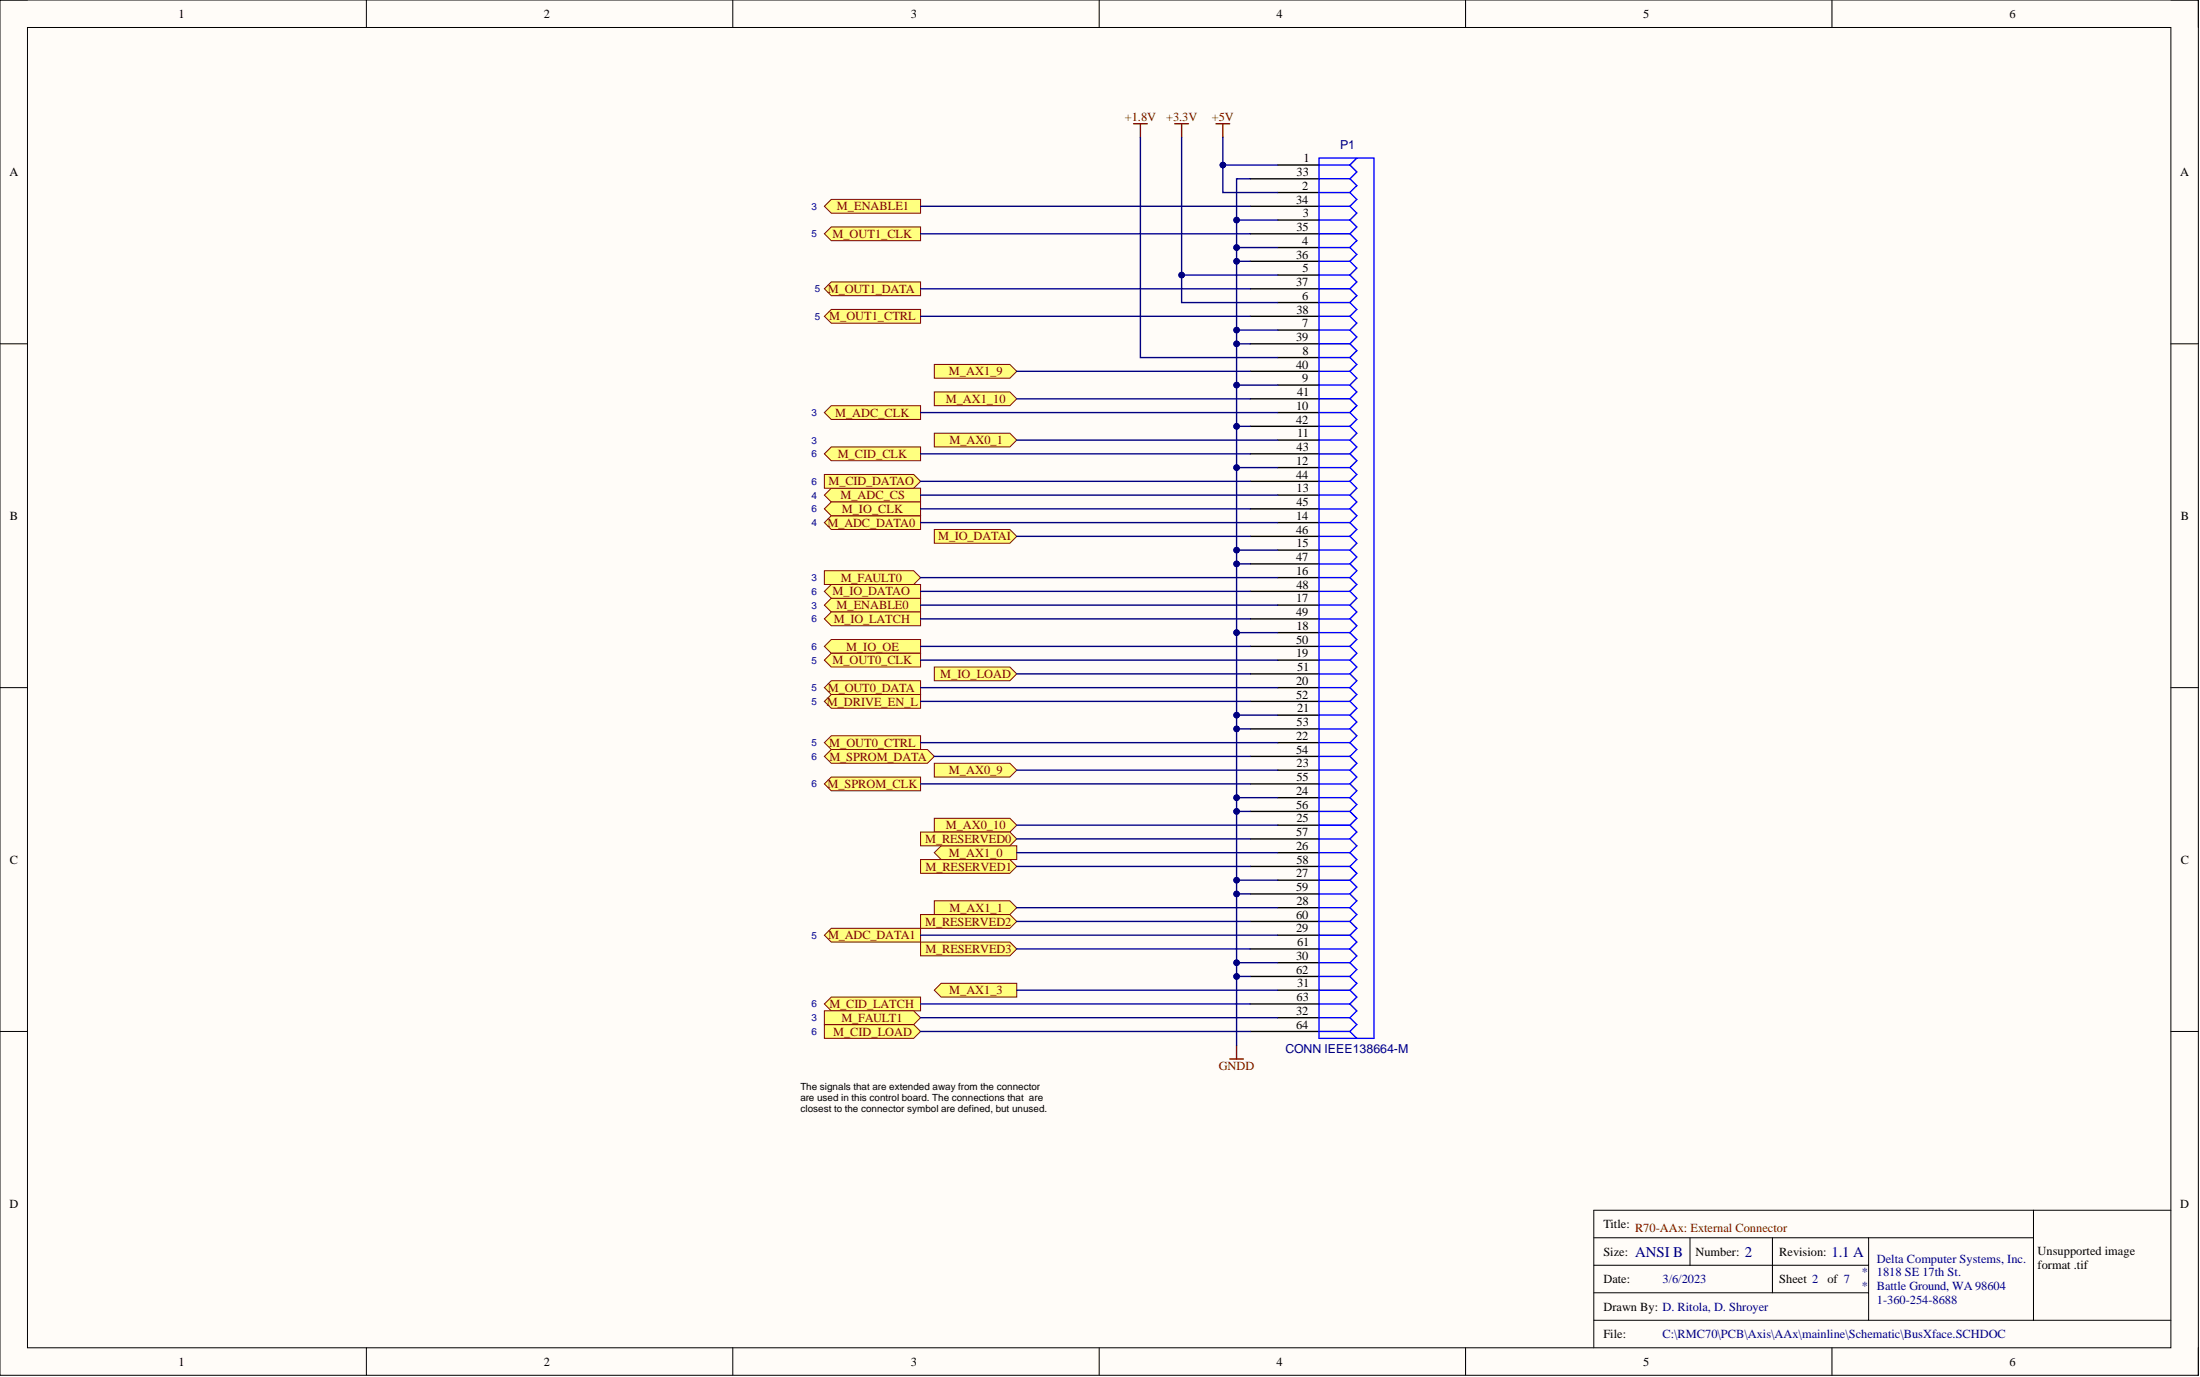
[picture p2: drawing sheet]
<svg xmlns="http://www.w3.org/2000/svg" width="406mm" height="254mm" viewBox="0 0 406 254" stroke-linecap="round" stroke-linejoin="round" font-family="sans-serif">
<path d="M0 0h405.7v253.7h-405.7z" fill-rule="evenodd" fill="#fffcf8"/>
<path d="M0 0h405.7v253.7h-405.7z" fill="none" stroke="#000" stroke-width=".18"/>
<path d="M5.1 5.1h395.6v243.5h-395.6z" fill-rule="evenodd" fill="#fffcf8"/>
<g fill="none" stroke="#000" stroke-width=".18">
<path d="M0 0h5.1M67.6 0v5.1M135.2 0v5.1M202.9 0v5.1M270.5 0v5.1M338.1 0v5.1M400.7 0h5v5.1M5.1 5.1h395.6v243.5h-395.6zM0 63.4h5.1M400.7 63.4h5M0 126.8h5.1M400.7 126.8h5"/>
<path d="M0 190.3h5.1M400.7 190.3h5M294.2 228.3h81.1M294.2 238.5h50.7M294.2 233.4h50.7M311.9 228.3v5.1M327.1 228.3v10.2M344.9 228.3v15.2M375.3 223.2v20.3M400.7 223.2h-106.5v25.4M67.6 248.6v5.1M135.2 248.6v5.1"/>
<path d="M202.9 248.6v5.1M270.5 248.6v5.1M294.2 243.5h106.5M338.1 248.6v5.1M405.7 248.6v5.1"/>
</g>
<path d="M209.2 22.8h2.5M210.5 22.8v2.6M216.8 22.8h2.6M218.1 22.8v2.6M224.4 22.8h2.6M225.7 22.8v2.6M227 195.3h2.5M228.2 192.8v2.5" fill="none" stroke="#800000" stroke-width=".25"/>
<g fill="none" stroke="#000" stroke-width=".25">
<path d="M230.8 33h12.6M230.8 38.1h12.6M235.8 35.5h7.6M235.8 30.4h7.6M230.8 58.3h12.6M230.8 43.1h12.6M230.8 48.2h12.6M230.8 53.3h12.6M235.8 50.7h7.6M235.8 55.8h7.6M235.8 40.6h7.6M235.8 45.7h7.6"/>
<path d="M230.8 73.6h12.6M230.8 63.4h12.6M230.8 68.5h12.6M230.8 78.6h12.6M235.8 66h7.6M235.8 71h7.6M235.8 76.1h7.6M235.8 60.9h7.6M230.8 88.8h12.6M230.8 93.9h12.6M230.8 98.9h12.6M230.8 83.7h12.6"/>
<path d="M235.8 96.4h7.6M235.8 81.2h7.6M235.8 91.3h7.6M235.8 86.3h7.6M230.8 119.2h12.6M230.8 104h12.6M230.8 109.1h12.6M230.8 114.2h12.6M235.8 111.6h7.6M235.8 116.7h7.6M235.8 101.5h7.6M235.8 106.5h7.6"/>
<path d="M230.8 134.5h12.6M230.8 124.3h12.6M230.8 129.4h12.6M230.8 139.5h12.6M235.8 126.8h7.6M235.8 121.8h7.6M235.8 131.9h7.6M235.8 137h7.6M230.8 149.7h12.6M230.8 154.7h12.6M230.8 159.8h12.6M230.8 144.6h12.6"/>
<path d="M235.8 157.3h7.6M235.8 142.1h7.6M235.8 152.2h7.6M235.8 147.1h7.6M230.8 164.9h12.6M230.8 170h12.6M230.8 175h12.6M235.8 172.5h7.6M235.8 162.4h7.6M235.8 167.4h7.6M235.8 177.6h7.6M230.8 180.1h12.6"/>
<path d="M230.8 185.2h12.6M230.8 190.3h12.6M235.8 187.7h7.6M235.8 182.7h7.6"/>
</g>
<g fill="none" stroke="#00f" stroke-width=".25">
<path d="M243.4 29.2h10.2v162.3h-10.2zM243.4 33h5.8M243.4 35.5h5.8M243.4 38.1h5.8M243.4 30.4h5.8M249.2 38.1l1.2 1.2-1.2 1.3M249.2 30.4l1.2 1.3-1.2 1.3M249.2 33l1.2 1.2-1.2 1.3M249.2 35.5l1.2 1.3-1.2 1.3M250.4 29.2l-1.2 1.2M243.4 55.8h5.8M243.4 58.3h5.8"/>
<path d="M243.4 48.2h5.8M243.4 50.7h5.8M243.4 40.6h5.8M243.4 43.1h5.8M243.4 53.3h5.8M243.4 45.7h5.8M249.2 53.3l1.2 1.2-1.2 1.3M249.2 55.8l1.2 1.3-1.2 1.2M249.2 58.3l1.2 1.3-1.2 1.3M249.2 45.7l1.2 1.2-1.2 1.3M249.2 48.2l1.2 1.3-1.2 1.2M249.2 50.7l1.2 1.3-1.2 1.3"/>
<path d="M249.2 40.6l1.2 1.3-1.2 1.2M249.2 43.1l1.2 1.3-1.2 1.3M243.4 78.6h5.8M243.4 71h5.8M243.4 73.6h5.8M243.4 63.4h5.8M243.4 66h5.8M243.4 76.1h5.8M243.4 68.5h5.8M243.4 60.9h5.8M249.2 76.1l1.2 1.3-1.2 1.2M249.2 78.6l1.2 1.3-1.2 1.3"/>
<path d="M249.2 68.5l1.2 1.3-1.2 1.2M249.2 71l1.2 1.3-1.2 1.3M249.2 73.6l1.2 1.2-1.2 1.3M249.2 60.9l1.2 1.3-1.2 1.2M249.2 63.4l1.2 1.3-1.2 1.3M249.2 66l1.2 1.2-1.2 1.3M243.4 93.9h5.8M243.4 96.4h5.8M243.4 86.3h5.8M243.4 88.8h5.8M243.4 81.2h5.8M243.4 98.9h5.8"/>
<path d="M243.4 91.3h5.8M243.4 83.7h5.8M249.2 98.9l1.2 1.3-1.2 1.3M249.2 91.3l1.2 1.3-1.2 1.3M249.2 93.9l1.2 1.2-1.2 1.3M249.2 96.4l1.2 1.3-1.2 1.2M249.2 83.7l1.2 1.3-1.2 1.3M249.2 86.3l1.2 1.2-1.2 1.3M249.2 88.8l1.2 1.3-1.2 1.2M249.2 81.2l1.2 1.2-1.2 1.3M243.4 116.7h5.8M243.4 119.2h5.8"/>
<path d="M243.4 109.1h5.8M243.4 111.6h5.8M243.4 101.5h5.8M243.4 104h5.8M243.4 114.2h5.8M243.4 106.5h5.8M249.2 114.2l1.2 1.2-1.2 1.3M249.2 116.7l1.2 1.3-1.2 1.2M249.2 119.2l1.2 1.3-1.2 1.3M249.2 106.5l1.2 1.3-1.2 1.3M249.2 109.1l1.2 1.3-1.2 1.2M249.2 111.6l1.2 1.3-1.2 1.3"/>
<path d="M249.2 101.5l1.2 1.2-1.2 1.3M249.2 104l1.2 1.3-1.2 1.2M243.4 139.5h5.8M243.4 131.9h5.8M243.4 134.5h5.8M243.4 124.3h5.8M243.4 126.8h5.8M243.4 137h5.8M243.4 129.4h5.8M243.4 121.8h5.8M249.2 137l1.2 1.3-1.2 1.2M249.2 139.5l1.2 1.3-1.2 1.3"/>
<path d="M249.2 129.4l1.2 1.2-1.2 1.3M249.2 131.9l1.2 1.3-1.2 1.3M249.2 134.5l1.2 1.2-1.2 1.3M249.2 121.8l1.2 1.2-1.2 1.3M249.2 124.3l1.2 1.3-1.2 1.2M249.2 126.8l1.2 1.3-1.2 1.3M243.4 154.7h5.8M243.4 157.3h5.8M243.4 147.1h5.8M243.4 149.7h5.8M243.4 142.1h5.8M243.4 159.8h5.8"/>
<path d="M243.4 152.2h5.8M243.4 144.6h5.8M249.2 159.8l1.2 1.3-1.2 1.3M249.2 152.2l1.2 1.3-1.2 1.2M249.2 154.7l1.2 1.3-1.2 1.3M249.2 157.3l1.2 1.3-1.2 1.2M249.2 144.6l1.2 1.3-1.2 1.2M249.2 147.1l1.2 1.3-1.2 1.3M249.2 149.7l1.2 1.2-1.2 1.3M249.2 142.1l1.2 1.2-1.2 1.3M243.4 177.6h5.8M243.4 170h5.8"/>
<path d="M243.4 172.5h5.8M243.4 162.4h5.8M243.4 164.9h5.8M243.4 175h5.8M243.4 167.4h5.8M249.2 175l1.2 1.3-1.2 1.3M249.2 177.6l1.2 1.2-1.2 1.3M249.2 167.4l1.2 1.3-1.2 1.3M249.2 170l1.2 1.2-1.2 1.3M249.2 172.5l1.2 1.3-1.2 1.2M249.2 162.4l1.2 1.2-1.2 1.3M249.2 164.9l1.2 1.3-1.2 1.2"/>
<path d="M243.4 185.2h5.8M243.4 187.7h5.8M243.4 180.1h5.8M243.4 190.3h5.8M243.4 182.7h5.8M249.2 182.7l1.2 1.2-1.2 1.3M249.2 185.2l1.2 1.3-1.2 1.2M249.2 187.7l1.2 1.3-1.2 1.3M249.2 180.1l1.2 1.3-1.2 1.3M249.2 190.3l1.2 1.2"/>
</g>
<path d="M153.4 74.8h16.5v2.6h-16.5l-1.2-1.3z" fill-rule="evenodd" fill="#ffff80"/>
<path d="M153.4 74.8h16.5v2.6h-16.5l-1.2-1.3z" fill="none" stroke="#800000" stroke-width=".18"/>
<path d="M153.4 90.1h16.5v2.5h-16.5l-1.2-1.3z" fill-rule="evenodd" fill="#ffff80"/>
<path d="M153.4 90.1h16.5v2.5h-16.5l-1.2-1.3z" fill="none" stroke="#800000" stroke-width=".18"/>
<path d="M153.4 95.1h16.5v2.6h-16.5l-1.2-1.3z" fill-rule="evenodd" fill="#ffff80"/>
<path d="M153.4 95.1h16.5v2.6h-16.5l-1.2-1.3z" fill="none" stroke="#800000" stroke-width=".18"/>
<path d="M153.4 171.2h16.5v2.6h-16.5l-1.2-1.3z" fill-rule="evenodd" fill="#ffff80"/>
<path d="M153.4 171.2h16.5v2.6h-16.5l-1.2-1.3z" fill="none" stroke="#800000" stroke-width=".18"/>
<path d="M172.4 79.9h14l1.3 1.3-1.3 1.2h-14z" fill-rule="evenodd" fill="#ffff80"/>
<path d="M172.4 79.9h14l1.3 1.3-1.3 1.2h-14z" fill="none" stroke="#800000" stroke-width=".18"/>
<path d="M172.4 150.9h14l1.3 1.3-1.3 1.3h-14z" fill-rule="evenodd" fill="#ffff80"/>
<path d="M172.4 150.9h14l1.3 1.3-1.3 1.3h-14z" fill="none" stroke="#800000" stroke-width=".18"/>
<path d="M172.4 140.8h14l1.3 1.3-1.3 1.2h-14z" fill-rule="evenodd" fill="#ffff80"/>
<path d="M172.4 140.8h14l1.3 1.3-1.3 1.2h-14z" fill="none" stroke="#800000" stroke-width=".18"/>
<path d="M173.7 156h14v2.6h-14l-1.3-1.3z" fill-rule="evenodd" fill="#ffff80"/>
<path d="M173.7 156h14v2.6h-14l-1.3-1.3z" fill="none" stroke="#800000" stroke-width=".18"/>
<path d="M172.4 166.2h14l1.3 1.2-1.3 1.3h-14z" fill-rule="evenodd" fill="#ffff80"/>
<path d="M172.4 166.2h14l1.3 1.2-1.3 1.3h-14z" fill="none" stroke="#800000" stroke-width=".18"/>
<path d="M172.4 72.3h14l1.3 1.3-1.3 1.2h-14z" fill-rule="evenodd" fill="#ffff80"/>
<path d="M172.4 72.3h14l1.3 1.3-1.3 1.2h-14z" fill="none" stroke="#800000" stroke-width=".18"/>
<path d="M173.7 181.4h14v2.5h-14l-1.3-1.2z" fill-rule="evenodd" fill="#ffff80"/>
<path d="M173.7 181.4h14v2.5h-14l-1.3-1.2z" fill="none" stroke="#800000" stroke-width=".18"/>
<path d="M172.4 67.2h14l1.3 1.3-1.3 1.3h-14z" fill-rule="evenodd" fill="#ffff80"/>
<path d="M172.4 67.2h14l1.3 1.3-1.3 1.3h-14z" fill="none" stroke="#800000" stroke-width=".18"/>
<path d="M153.4 82.4h16.5v2.6h-16.5l-1.2-1.3z" fill-rule="evenodd" fill="#ffff80"/>
<path d="M153.4 82.4h16.5v2.6h-16.5l-1.2-1.3z" fill="none" stroke="#800000" stroke-width=".18"/>
<path d="M152.2 87.5h16.4l1.3 1.3-1.3 1.3h-16.4z" fill-rule="evenodd" fill="#ffff80"/>
<path d="M152.2 87.5h16.4l1.3 1.3-1.3 1.3h-16.4z" fill="none" stroke="#800000" stroke-width=".18"/>
<path d="M153.4 183.9h16.5v2.6h-16.5l-1.2-1.3z" fill-rule="evenodd" fill="#ffff80"/>
<path d="M153.4 183.9h16.5v2.6h-16.5l-1.2-1.3z" fill="none" stroke="#800000" stroke-width=".18"/>
<path d="M152.2 189h16.4l1.3 1.3-1.3 1.2h-16.4z" fill-rule="evenodd" fill="#ffff80"/>
<path d="M152.2 189h16.4l1.3 1.3-1.3 1.2h-16.4z" fill="none" stroke="#800000" stroke-width=".18"/>
<path d="M153.4 128.1h16.5v2.5h-16.5l-1.2-1.2z" fill-rule="evenodd" fill="#ffff80"/>
<path d="M153.4 128.1h16.5v2.5h-16.5l-1.2-1.2z" fill="none" stroke="#800000" stroke-width=".18"/>
<path d="M153.4 110.4h16.5v2.5h-16.5l-1.2-1.3z" fill-rule="evenodd" fill="#ffff80"/>
<path d="M153.4 110.4h16.5v2.5h-16.5l-1.2-1.3z" fill="none" stroke="#800000" stroke-width=".18"/>
<path d="M153.4 36.8h16.5v2.5h-16.5l-1.2-1.2z" fill-rule="evenodd" fill="#ffff80"/>
<path d="M153.4 36.8h16.5v2.5h-16.5l-1.2-1.2z" fill="none" stroke="#800000" stroke-width=".18"/>
<path d="M152.2 105.3h16.4l1.3 1.2-1.3 1.3h-16.4z" fill-rule="evenodd" fill="#ffff80"/>
<path d="M152.2 105.3h16.4l1.3 1.2-1.3 1.3h-16.4z" fill="none" stroke="#800000" stroke-width=".18"/>
<path d="M152.2 186.5h16.4l1.3 1.2-1.3 1.3h-16.4z" fill-rule="evenodd" fill="#ffff80"/>
<path d="M152.2 186.5h16.4l1.3 1.2-1.3 1.3h-16.4z" fill="none" stroke="#800000" stroke-width=".18"/>
<path d="M153.4 92.6h16.5v2.5h-16.5l-1.2-1.2z" fill-rule="evenodd" fill="#ffff80"/>
<path d="M153.4 92.6h16.5v2.5h-16.5l-1.2-1.2z" fill="none" stroke="#800000" stroke-width=".18"/>
<path d="M172.4 97.7h14l1.3 1.2-1.3 1.3h-14z" fill-rule="evenodd" fill="#ffff80"/>
<path d="M172.4 97.7h14l1.3 1.2-1.3 1.3h-14z" fill="none" stroke="#800000" stroke-width=".18"/>
<path d="M153.4 107.8h16.5v2.6h-16.5l-1.2-1.3z" fill-rule="evenodd" fill="#ffff80"/>
<path d="M153.4 107.8h16.5v2.6h-16.5l-1.2-1.3z" fill="none" stroke="#800000" stroke-width=".18"/>
<path d="M153.4 112.9h16.5v2.5h-16.5l-1.2-1.2z" fill-rule="evenodd" fill="#ffff80"/>
<path d="M153.4 112.9h16.5v2.5h-16.5l-1.2-1.2z" fill="none" stroke="#800000" stroke-width=".18"/>
<path d="M172.4 123h14l1.3 1.3-1.3 1.3h-14z" fill-rule="evenodd" fill="#ffff80"/>
<path d="M172.4 123h14l1.3 1.3-1.3 1.3h-14z" fill="none" stroke="#800000" stroke-width=".18"/>
<path d="M153.4 118h16.5v2.5h-16.5l-1.2-1.3z" fill-rule="evenodd" fill="#ffff80"/>
<path d="M153.4 118h16.5v2.5h-16.5l-1.2-1.3z" fill="none" stroke="#800000" stroke-width=".18"/>
<path d="M153.4 120.5h16.5v2.5h-16.5l-1.2-1.2z" fill-rule="evenodd" fill="#ffff80"/>
<path d="M153.4 120.5h16.5v2.5h-16.5l-1.2-1.2z" fill="none" stroke="#800000" stroke-width=".18"/>
<path d="M153.4 135.7h16.5v2.6h-16.5l-1.2-1.3z" fill-rule="evenodd" fill="#ffff80"/>
<path d="M153.4 135.7h16.5v2.6h-16.5l-1.2-1.3z" fill="none" stroke="#800000" stroke-width=".18"/>
<path d="M153.4 125.6h16.5v2.5h-16.5l-1.2-1.3z" fill-rule="evenodd" fill="#ffff80"/>
<path d="M153.4 125.6h16.5v2.5h-16.5l-1.2-1.3z" fill="none" stroke="#800000" stroke-width=".18"/>
<path d="M153.4 41.9h16.5v2.5h-16.5l-1.2-1.3z" fill-rule="evenodd" fill="#ffff80"/>
<path d="M153.4 41.9h16.5v2.5h-16.5l-1.2-1.3z" fill="none" stroke="#800000" stroke-width=".18"/>
<path d="M153.4 57.1h16.5v2.5h-16.5l-1.2-1.3z" fill-rule="evenodd" fill="#ffff80"/>
<path d="M153.4 57.1h16.5v2.5h-16.5l-1.2-1.3z" fill="none" stroke="#800000" stroke-width=".18"/>
<path d="M153.4 52h16.5v2.5h-16.5l-1.2-1.2z" fill-rule="evenodd" fill="#ffff80"/>
<path d="M153.4 52h16.5v2.5h-16.5l-1.2-1.2z" fill="none" stroke="#800000" stroke-width=".18"/>
<path d="M169.9 153.5h16.5l1.3 1.2-1.3 1.3h-16.5z" fill-rule="evenodd" fill="#ffff80"/>
<path d="M169.9 153.5h16.5l1.3 1.2-1.3 1.3h-16.5z" fill="none" stroke="#800000" stroke-width=".18"/>
<path d="M169.9 158.6h16.5l1.3 1.2-1.3 1.3h-16.5z" fill-rule="evenodd" fill="#ffff80"/>
<path d="M169.9 158.6h16.5l1.3 1.2-1.3 1.3h-16.5z" fill="none" stroke="#800000" stroke-width=".18"/>
<path d="M169.9 168.7h16.5l1.3 1.3-1.3 1.2h-16.5z" fill-rule="evenodd" fill="#ffff80"/>
<path d="M169.9 168.7h16.5l1.3 1.3-1.3 1.2h-16.5z" fill="none" stroke="#800000" stroke-width=".18"/>
<path d="M169.9 173.8h16.5l1.3 1.2-1.3 1.3h-16.5z" fill-rule="evenodd" fill="#ffff80"/>
<path d="M169.9 173.8h16.5l1.3 1.2-1.3 1.3h-16.5z" fill="none" stroke="#800000" stroke-width=".18"/>
<path d="M153.4 143.3h16.5v2.6h-16.5l-1.2-1.3z" fill-rule="evenodd" fill="#ffff80"/>
<path d="M153.4 143.3h16.5v2.6h-16.5l-1.2-1.3z" fill="none" stroke="#800000" stroke-width=".18"/>
<path d="M153.4 138.3h17.8l1.2 1.2-1.2 1.3h-17.8l-1.2-1.3z" fill-rule="evenodd" fill="#ffff80"/>
<path d="M153.4 138.3h17.8l1.2 1.2-1.2 1.3h-17.8l-1.2-1.3z" fill="none" stroke="#800000" stroke-width=".18"/>
<path d="M225.7 25.4v5" fill="none" stroke="#000080" stroke-width=".25"/>
<circle cx="225.7" cy="30.4" r=".51" fill="#000080"/>
<circle cx="225.7" cy="30.4" r=".51" fill="none" stroke="#000080" stroke-width=".18"/>
<g fill="none" stroke="#000080" stroke-width=".25">
<path d="M169.9 38.1h60.9M210.5 25.4v40.6h25.3M169.9 58.3h60.9M169.9 53.3h60.9M169.9 43.1h60.9M235.8 50.7h-17.7v5.1h17.7M169.9 76.1h65.9M187.7 73.6h43.1M187.7 68.5h43.1M169.9 96.4h65.9M169.9 93.9h60.9M169.9 91.3h65.9"/>
<path d="M169.9 88.8h60.9M169.9 83.7h60.9M187.7 98.9h43.1M187.7 81.2h48.1M169.9 119.2h60.9M169.9 114.2h60.9M169.9 111.6h65.9M169.9 109.1h60.9M169.9 106.5h65.9M169.9 137h65.9M169.9 129.4h60.9M169.9 126.8h65.9"/>
<path d="M169.9 121.8h65.9M172.4 139.5h58.4M187.7 124.3h43.1M169.9 144.6h60.9M187.7 159.8h43.1M187.7 157.3h48.1M187.7 154.7h43.1M187.7 152.2h48.1M187.7 142.1h48.1M169.9 172.5h65.9M187.7 175h43.1M187.7 170h43.1"/>
<path d="M187.7 167.4h48.1M169.9 190.3h60.9M169.9 187.7h65.9M169.9 185.2h60.9M187.7 182.7h48.1"/>
</g>
<circle cx="218.1" cy="50.7" r=".51" fill="#000080"/>
<circle cx="218.1" cy="50.7" r=".51" fill="none" stroke="#000080" stroke-width=".18"/>
<path d="M235.8 30.4h-10.1v5.1h10.1" fill="none" stroke="#000080" stroke-width=".25"/>
<circle cx="225.7" cy="30.4" r=".51" fill="#000080"/>
<circle cx="225.7" cy="30.4" r=".51" fill="none" stroke="#000080" stroke-width=".18"/>
<path d="M228.2 180.1h2.6" fill="none" stroke="#000080" stroke-width=".25"/>
<circle cx="228.2" cy="180.1" r=".51" fill="#000080"/>
<circle cx="228.2" cy="180.1" r=".51" fill="none" stroke="#000080" stroke-width=".18"/>
<path d="M228.2 177.6h7.6" fill="none" stroke="#000080" stroke-width=".25"/>
<circle cx="228.2" cy="177.6" r=".51" fill="#000080"/>
<circle cx="228.2" cy="177.6" r=".51" fill="none" stroke="#000080" stroke-width=".18"/>
<path d="M228.2 164.9h2.6" fill="none" stroke="#000080" stroke-width=".25"/>
<circle cx="228.2" cy="164.9" r=".51" fill="#000080"/>
<circle cx="228.2" cy="164.9" r=".51" fill="none" stroke="#000080" stroke-width=".18"/>
<path d="M228.2 162.4h7.6" fill="none" stroke="#000080" stroke-width=".25"/>
<circle cx="228.2" cy="162.4" r=".51" fill="#000080"/>
<circle cx="228.2" cy="162.4" r=".51" fill="none" stroke="#000080" stroke-width=".18"/>
<path d="M228.2 149.7h2.6" fill="none" stroke="#000080" stroke-width=".25"/>
<circle cx="228.2" cy="149.7" r=".51" fill="#000080"/>
<circle cx="228.2" cy="149.7" r=".51" fill="none" stroke="#000080" stroke-width=".18"/>
<path d="M228.2 147.1h7.6" fill="none" stroke="#000080" stroke-width=".25"/>
<circle cx="228.2" cy="147.1" r=".51" fill="#000080"/>
<circle cx="228.2" cy="147.1" r=".51" fill="none" stroke="#000080" stroke-width=".18"/>
<path d="M228.2 134.5h2.6" fill="none" stroke="#000080" stroke-width=".25"/>
<circle cx="228.2" cy="134.5" r=".51" fill="#000080"/>
<circle cx="228.2" cy="134.5" r=".51" fill="none" stroke="#000080" stroke-width=".18"/>
<path d="M228.2 131.9h7.6" fill="none" stroke="#000080" stroke-width=".25"/>
<circle cx="228.2" cy="131.9" r=".51" fill="#000080"/>
<circle cx="228.2" cy="131.9" r=".51" fill="none" stroke="#000080" stroke-width=".18"/>
<path d="M228.2 116.7h7.6" fill="none" stroke="#000080" stroke-width=".25"/>
<circle cx="228.2" cy="116.7" r=".51" fill="#000080"/>
<circle cx="228.2" cy="116.7" r=".51" fill="none" stroke="#000080" stroke-width=".18"/>
<path d="M228.2 104h2.6" fill="none" stroke="#000080" stroke-width=".25"/>
<circle cx="228.2" cy="104" r=".51" fill="#000080"/>
<circle cx="228.2" cy="104" r=".51" fill="none" stroke="#000080" stroke-width=".18"/>
<path d="M228.2 101.5h7.6" fill="none" stroke="#000080" stroke-width=".25"/>
<circle cx="228.2" cy="101.5" r=".51" fill="#000080"/>
<circle cx="228.2" cy="101.5" r=".51" fill="none" stroke="#000080" stroke-width=".18"/>
<path d="M228.2 86.3h7.6" fill="none" stroke="#000080" stroke-width=".25"/>
<circle cx="228.2" cy="86.3" r=".51" fill="#000080"/>
<circle cx="228.2" cy="86.3" r=".51" fill="none" stroke="#000080" stroke-width=".18"/>
<path d="M228.2 78.6h2.6" fill="none" stroke="#000080" stroke-width=".25"/>
<circle cx="228.2" cy="78.6" r=".51" fill="#000080"/>
<circle cx="228.2" cy="78.6" r=".51" fill="none" stroke="#000080" stroke-width=".18"/>
<path d="M228.2 71h7.6" fill="none" stroke="#000080" stroke-width=".25"/>
<circle cx="228.2" cy="71" r=".51" fill="#000080"/>
<circle cx="228.2" cy="71" r=".51" fill="none" stroke="#000080" stroke-width=".18"/>
<path d="M228.2 63.4h2.6" fill="none" stroke="#000080" stroke-width=".25"/>
<circle cx="228.2" cy="63.4" r=".51" fill="#000080"/>
<circle cx="228.2" cy="63.4" r=".51" fill="none" stroke="#000080" stroke-width=".18"/>
<path d="M235.8 60.9h-7.6v131.9" fill="none" stroke="#000080" stroke-width=".25"/>
<circle cx="228.2" cy="180.1" r=".51" fill="#000080"/>
<circle cx="228.2" cy="180.1" r=".51" fill="none" stroke="#000080" stroke-width=".18"/>
<circle cx="228.2" cy="177.6" r=".51" fill="#000080"/>
<circle cx="228.2" cy="177.6" r=".51" fill="none" stroke="#000080" stroke-width=".18"/>
<circle cx="228.2" cy="164.9" r=".51" fill="#000080"/>
<circle cx="228.2" cy="164.9" r=".51" fill="none" stroke="#000080" stroke-width=".18"/>
<circle cx="228.2" cy="162.4" r=".51" fill="#000080"/>
<circle cx="228.2" cy="162.4" r=".51" fill="none" stroke="#000080" stroke-width=".18"/>
<circle cx="228.2" cy="149.7" r=".51" fill="#000080"/>
<circle cx="228.2" cy="149.7" r=".51" fill="none" stroke="#000080" stroke-width=".18"/>
<circle cx="228.2" cy="147.1" r=".51" fill="#000080"/>
<circle cx="228.2" cy="147.1" r=".51" fill="none" stroke="#000080" stroke-width=".18"/>
<circle cx="228.2" cy="134.5" r=".51" fill="#000080"/>
<circle cx="228.2" cy="134.5" r=".51" fill="none" stroke="#000080" stroke-width=".18"/>
<circle cx="228.2" cy="131.9" r=".51" fill="#000080"/>
<circle cx="228.2" cy="131.9" r=".51" fill="none" stroke="#000080" stroke-width=".18"/>
<circle cx="228.2" cy="116.7" r=".51" fill="#000080"/>
<circle cx="228.2" cy="116.7" r=".51" fill="none" stroke="#000080" stroke-width=".18"/>
<circle cx="228.2" cy="104" r=".51" fill="#000080"/>
<circle cx="228.2" cy="104" r=".51" fill="none" stroke="#000080" stroke-width=".18"/>
<circle cx="228.2" cy="101.5" r=".51" fill="#000080"/>
<circle cx="228.2" cy="101.5" r=".51" fill="none" stroke="#000080" stroke-width=".18"/>
<circle cx="228.2" cy="86.3" r=".51" fill="#000080"/>
<circle cx="228.2" cy="86.3" r=".51" fill="none" stroke="#000080" stroke-width=".18"/>
<circle cx="228.2" cy="78.6" r=".51" fill="#000080"/>
<circle cx="228.2" cy="78.6" r=".51" fill="none" stroke="#000080" stroke-width=".18"/>
<circle cx="228.2" cy="71" r=".51" fill="#000080"/>
<circle cx="228.2" cy="71" r=".51" fill="none" stroke="#000080" stroke-width=".18"/>
<circle cx="228.2" cy="63.4" r=".51" fill="#000080"/>
<circle cx="228.2" cy="63.4" r=".51" fill="none" stroke="#000080" stroke-width=".18"/>
<circle cx="228.2" cy="60.9" r=".51" fill="#000080"/>
<circle cx="228.2" cy="60.9" r=".51" fill="none" stroke="#000080" stroke-width=".18"/>
<path d="M228.2 48.2h2.6" fill="none" stroke="#000080" stroke-width=".25"/>
<circle cx="228.2" cy="48.2" r=".51" fill="#000080"/>
<circle cx="228.2" cy="48.2" r=".51" fill="none" stroke="#000080" stroke-width=".18"/>
<path d="M228.2 45.7h7.6" fill="none" stroke="#000080" stroke-width=".25"/>
<circle cx="228.2" cy="45.7" r=".51" fill="#000080"/>
<circle cx="228.2" cy="45.7" r=".51" fill="none" stroke="#000080" stroke-width=".18"/>
<path d="M228.2 40.6h7.6" fill="none" stroke="#000080" stroke-width=".25"/>
<circle cx="228.2" cy="40.6" r=".51" fill="#000080"/>
<circle cx="228.2" cy="40.6" r=".51" fill="none" stroke="#000080" stroke-width=".18"/>
<path d="M230.8 33h-2.6v27.9" fill="none" stroke="#000080" stroke-width=".25"/>
<circle cx="228.2" cy="60.9" r=".51" fill="#000080"/>
<circle cx="228.2" cy="60.9" r=".51" fill="none" stroke="#000080" stroke-width=".18"/>
<circle cx="228.2" cy="48.2" r=".51" fill="#000080"/>
<circle cx="228.2" cy="48.2" r=".51" fill="none" stroke="#000080" stroke-width=".18"/>
<circle cx="228.2" cy="45.7" r=".51" fill="#000080"/>
<circle cx="228.2" cy="45.7" r=".51" fill="none" stroke="#000080" stroke-width=".18"/>
<circle cx="228.2" cy="40.6" r=".51" fill="#000080"/>
<circle cx="228.2" cy="40.6" r=".51" fill="none" stroke="#000080" stroke-width=".18"/>
<path d="M218.1 25.4v25.3" fill="none" stroke="#000080" stroke-width=".25"/>
<circle cx="218.1" cy="50.7" r=".51" fill="#000080"/>
<circle cx="218.1" cy="50.7" r=".51" fill="none" stroke="#000080" stroke-width=".18"/>
<g font-size="2.7" fill="#000080">
<text x="301.8" y="231.8">ANSI B</text>
<text x="322.1" y="231.8">2</text>
<text x="338" y="231.8">1.1 A</text>
</g>
<g font-size="2.3">
<text x="33" y="3.3">1</text>
<text x="100.4" y="3.3">2</text>
<text x="168.1" y="3.3">3</text>
<text x="235.6" y="3.3">4</text>
<text x="303.3" y="3.3">5</text>
<text x="370.9" y="3.3">6</text>
<text x="240.6" y="29.9">1</text>
<text x="1.7" y="32.5">A</text>
<text x="239.3" y="32.5">33</text>
<text x="240.4" y="35">2</text>
<text x="402.4" y="32.5">A</text>
<text x="239.2" y="37.5">34</text>
<text x="240.4" y="40.1">3</text>
<text x="239.2" y="47.7">36</text>
<text x="239.3" y="42.6">35</text>
<text x="240.4" y="45.2">4</text>
<text x="239.2" y="52.8">37</text>
<text x="240.4" y="50.2">5</text>
<text x="239.3" y="57.8">38</text>
<text x="240.4" y="55.3">6</text>
<text x="239.2" y="62.9">39</text>
<text x="240.4" y="60.4">7</text>
<text x="240.4" y="65.4">8</text>
<text x="239.2" y="68">40</text>
<text x="240.4" y="70.5">9</text>
<text x="239.2" y="75.6">10</text>
<text x="239.4" y="73.1">41</text>
<text x="239.2" y="78.1">42</text>
<text x="239.3" y="83.2">43</text>
<text x="239.4" y="80.7">11</text>
<text x="239.2" y="88.3">44</text>
<text x="239.2" y="85.7">12</text>
<text x="1.8" y="95.9">B</text>
<text x="239.2" y="95.9">14</text>
<text x="239.3" y="93.4">45</text>
<text x="239.3" y="90.8">13</text>
<text x="402.5" y="95.9">B</text>
<text x="239.2" y="98.4">46</text>
<text x="239.3" y="101">15</text>
<text x="239.2" y="103.5">47</text>
<text x="239.2" y="106">16</text>
<text x="239.2" y="111.1">17</text>
<text x="239.2" y="113.6">49</text>
<text x="239.3" y="108.6">48</text>
<text x="239.2" y="118.7">50</text>
<text x="239.3" y="116.2">18</text>
<text x="239.2" y="121.3">19</text>
<text x="239.4" y="123.8">51</text>
<text x="239.2" y="126.3">20</text>
<text x="239.2" y="128.9">52</text>
<text x="239.4" y="131.4">21</text>
<text x="239.2" y="136.5">22</text>
<text x="239.3" y="133.9">53</text>
<text x="239.2" y="139">54</text>
<text x="239.3" y="141.6">23</text>
<text x="239.2" y="149.2">56</text>
<text x="239.2" y="146.6">24</text>
<text x="239.3" y="144.1">55</text>
<text x="239.2" y="154.2">57</text>
<text x="239.3" y="151.7">25</text>
<text x="1.8" y="159.3">C</text>
<text x="239.2" y="156.8">26</text>
<text x="239.2" y="161.9">27</text>
<text x="239.3" y="159.3">58</text>
<text x="402.5" y="159.3">C</text>
<text x="239.2" y="164.4">59</text>
<text x="239.3" y="166.9">28</text>
<text x="239.2" y="172">29</text>
<text x="239.2" y="169.5">60</text>
<text x="239.2" y="179.6">62</text>
<text x="239.2" y="177.1">30</text>
<text x="239.4" y="174.5">61</text>
<text x="239.3" y="184.7">63</text>
<text x="239.4" y="182.1">31</text>
<text x="239.2" y="187.2">32</text>
<text x="239.2" y="189.8">64</text>
<text x="1.7" y="222.7">D</text>
<text x="295.9" y="226.5">Title:</text>
<text x="402.4" y="222.7">D</text>
<text x="295.9" y="231.6">Size:</text>
<text x="312.9" y="231.6">Number:</text>
<text x="328.4" y="231.6">Revision:</text>
<text x="376.1" y="231.5">Unsupported image</text>
<text x="295.9" y="236.7">Date:</text>
<text x="328.4" y="236.7">Sheet 2</text>
<text x="337.3" y="236.7">of 7</text>
<text x="376.1" y="234.1">format .tif</text>
<text x="295.9" y="241.8">Drawn By: D. Ritola, D. Shroyer</text>
<text x="33" y="251.9">1</text>
<text x="100.4" y="251.9">2</text>
<text x="168.1" y="251.9">3</text>
<text x="235.6" y="251.9">4</text>
<text x="295.9" y="246.8">File:</text>
<text x="303.3" y="251.9">5</text>
<text x="370.9" y="251.9">6</text>
</g>
<g font-size="2.3" fill="#800000">
<text x="207.6" y="22.3">+1.8V</text>
<text x="215.2" y="22.3">+3.3V</text>
<text x="223.7" y="22.3">+5V</text>
<text x="154.5" y="38.8">M_ENABLE1</text>
<text x="153.6" y="43.9">M_OUT1_CLK</text>
<text x="152.8" y="54">M_OUT1_DATA</text>
<text x="153" y="59.1">M_OUT1_CTRL</text>
<text x="175.1" y="69.3">M_AX1_9</text>
<text x="154.1" y="76.9">M_ADC_CLK</text>
<text x="174.6" y="74.3">M_AX1_10</text>
<text x="175.2" y="81.9">M_AX0_1</text>
<text x="152.9" y="89.5">M_CID_DATAO</text>
<text x="154.6" y="84.5">M_CID_CLK</text>
<text x="155.1" y="92.1">M_ADC_CS</text>
<text x="155.4" y="94.6">M_IO_CLK</text>
<text x="152.7" y="97.2">M_ADC_DATA0</text>
<text x="173.2" y="99.7">M_IO_DATAI</text>
<text x="155.2" y="107.3">M_FAULT0</text>
<text x="153.7" y="109.8">M_IO_DATAO</text>
<text x="154.4" y="112.4">M_ENABLE0</text>
<text x="153.9" y="114.9">M_IO_LATCH</text>
<text x="156.2" y="120">M_IO_OE</text>
<text x="153.6" y="122.5">M_OUT0_CLK</text>
<text x="173.5" y="125.1">M_IO_LOAD</text>
<text x="152.6" y="130.1">M_DRIVE_EN_L</text>
<text x="152.8" y="127.6">M_OUT0_DATA</text>
<text x="153" y="137.8">M_OUT0_CTRL</text>
<text x="153.1" y="140.3">M_SPROM_DATA</text>
<text x="175.1" y="142.8">M_AX0_9</text>
<text x="152.7" y="145.4">M_SPROM_CLK</text>
<text x="170.8" y="155.5">M_RESERVED0</text>
<text x="174.6" y="153">M_AX0_10</text>
<text x="170.8" y="160.6">M_RESERVED1</text>
<text x="175.1" y="158">M_AX1_0</text>
<text x="152.8" y="173.3">M_ADC_DATA1</text>
<text x="170.8" y="170.7">M_RESERVED2</text>
<text x="175.2" y="168.2">M_AX1_1</text>
<text x="170.8" y="175.8">M_RESERVED3</text>
<text x="153.1" y="186">M_CID_LATCH</text>
<text x="175.2" y="183.4">M_AX1_3</text>
<text x="153.8" y="191">M_CID_LOAD</text>
<text x="155.3" y="188.5">M_FAULT1</text>
<text x="225" y="197.4">GNDD</text>
<text x="301.8" y="227.3">R70-AAx: External Connector</text>
</g>
<g font-size="2.3" fill="#000080">
<text x="247.3" y="27.4">P1</text>
<text x="237.2" y="194.2">CONN IEEE138664-M</text>
<text x="346.4" y="232.9">Delta Computer Systems, Inc.</text>
<text x="306.8" y="236.7">3/6/2023</text>
<text x="343.6" y="235.4">*</text>
<text x="343.6" y="238">*</text>
<text x="346.4" y="235.4">1818 SE 17th St.</text>
<text x="346.4" y="238">Battle Ground, WA 98604</text>
<text x="346.4" y="240.5">1-360-254-8688</text>
<text x="306.8" y="246.8">C:\RMC70\PCB\Axis\AAx\mainline\Schematic\BusXface.SCHDOC</text>
</g>
<g font-size="1.8" fill="#000080">
<text x="149.8" y="38.7">3</text>
<text x="149.8" y="43.8">5</text>
<text x="150.4" y="53.9">5</text>
<text x="150.4" y="59">5</text>
<text x="149.8" y="76.7">3</text>
<text x="149.8" y="81.8">3</text>
<text x="149.8" y="89.4">6</text>
<text x="149.8" y="84.3">6</text>
<text x="149.8" y="94.5">6</text>
<text x="149.8" y="92">4</text>
<text x="149.8" y="97">4</text>
<text x="149.8" y="107.2">3</text>
<text x="149.8" y="112.3">3</text>
<text x="149.8" y="109.7">6</text>
<text x="149.8" y="119.9">6</text>
<text x="149.8" y="114.8">6</text>
<text x="149.8" y="122.4">5</text>
<text x="149.8" y="127.5">5</text>
<text x="149.8" y="130">5</text>
<text x="149.8" y="137.6">5</text>
<text x="149.8" y="140.2">6</text>
<text x="149.8" y="145.2">6</text>
<text x="149.8" y="173.1">5</text>
<text x="149.8" y="185.8">6</text>
<text x="149.8" y="188.4">3</text>
<text x="149.8" y="190.9">6</text>
</g>
<g font-size="1.8">
<text x="147.7" y="201">The signals that are extended away from the connector</text>
<text x="147.7" y="203.1">are used in this control board. The connections that are</text>
<text x="147.7" y="205.1">closest to the connector symbol are defined, but unused.</text>
</g>
</svg>
